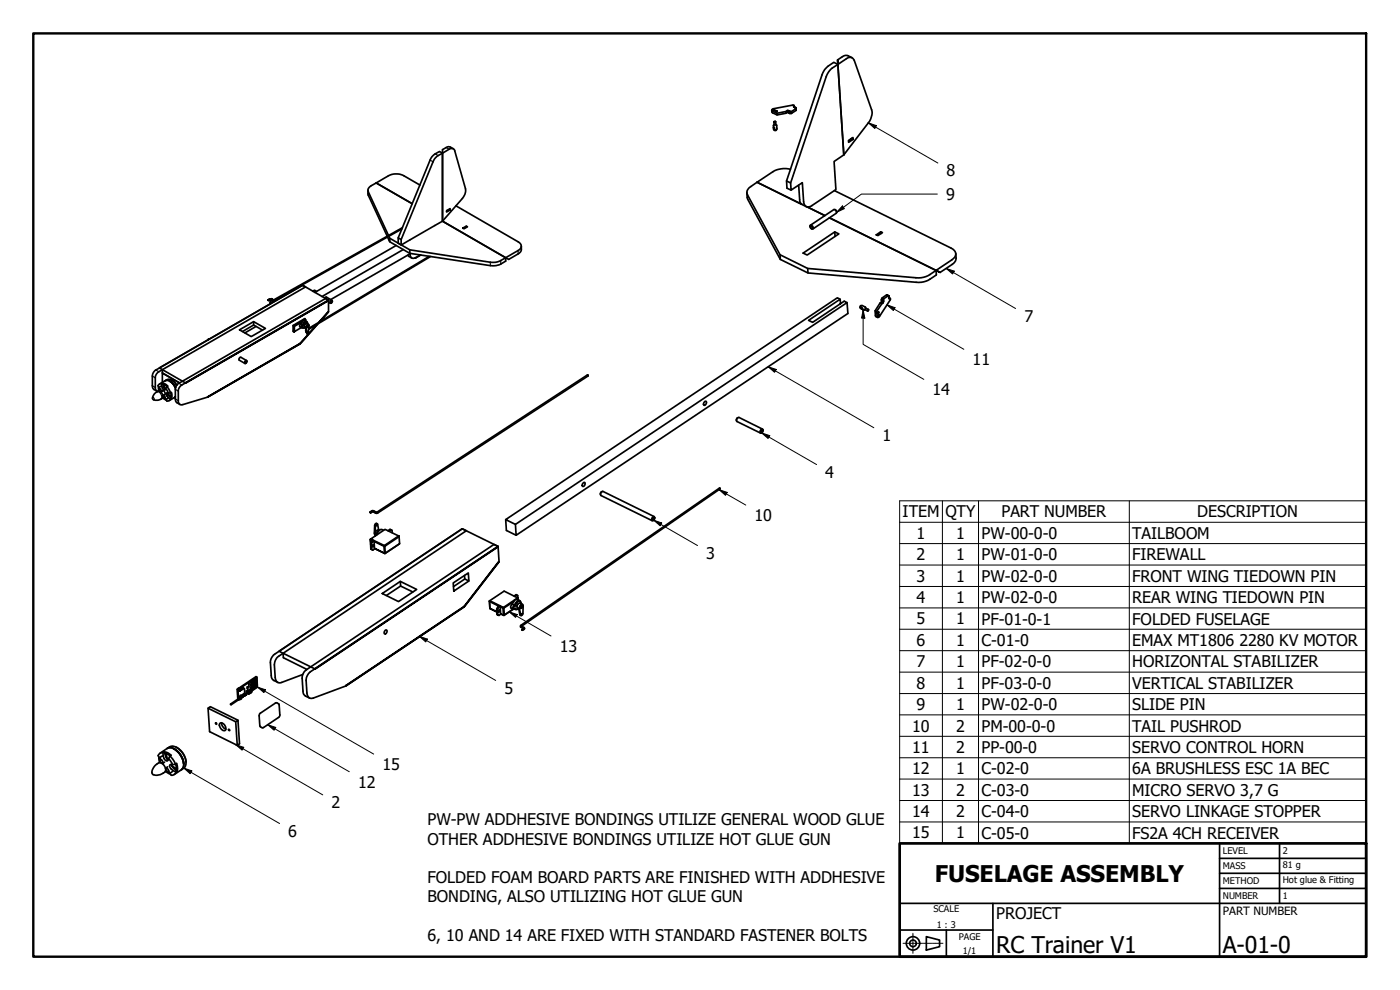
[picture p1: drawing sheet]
<svg xmlns="http://www.w3.org/2000/svg" width="420mm" height="297mm" viewBox="0 0 420 297" stroke-linecap="round" stroke-linejoin="round" font-family="sans-serif">
<!-- layer: Visible (ISO) -->
<g fill="none" stroke="#000" stroke-width=".51">
<path d="M251.4 18l.1 1.3-.1-1.3M251.5 19.3l3-2h1.1l.6 .5 5.4 15.1 .1 1-.7 2.5-7.8 10.1zM251.5 19.3a6.4 6.4 0 0 0-3.1 2.7l-11.1 32.9 .1 2.2 3.4-2.3 .4 5.7a1.44 1.44 0 0 0 .8 1.5 1.44 1.44 0 0 0 1.6-.3l7.3-4.8-.6-8.4 2.9-2M255.7 17.3a2.34 2.34 0 0 0-2.4-.6l-1.9 1.3M231.6 33l.3 .9 1.3 .6 2.7-.5 .4-.3M232.1 33.1l.2-.1 .2 .1M232.2 38.2l.2 .4zM232.2 38.2l.1 .3 .1-.1M232.3 36.6l.4-.1zM232.3 36.6v1M232.3 36.5h.1M232.3 38.9v.1"/>
<path d="M232.4 38.5l-.1-.2 .1 .2M232.7 36.4l-.1 .3-.3-.2M232.8 36.6v1M232.8 33.3l.4-.1 .1 .2-.5 .1zM232.8 37.4l.3 .1 .1 1.1a.59 .59 0 0 1-1 .1l-.1-1.1 .2-.2M233 38.9a.36 .36 0 0 1-.3 .3 .36 .36 0 0 1-.4-.2M233.2 33.5l-.2-.2-.1 .2M233.2 34v.5M235.8 33.5l.1 .5M236.3 33.1l.2 .7M236.6 33.7l-.1 .1-.1-.6h.3l.1 .7M236.6 33.3l.2 .1"/>
<path d="M237 33.9h-.2v-.5l.3-.1v.8M237 33.5h.1M237.1 33.5h.4v.5l-.4 .1zM238.2 32.2h.1M238.2 32.2l.1-.2v.2M238.3 32v-.3l-.3-.2-5.9 1.1-.5 .4 1.6 1 3.2-.8M238.3 32.2h.2M238.3 31.7l.1 .5M238.6 32.3l-.1-.1v.1h.4M238.9 32.3v.8v-.5M238.9 32.3v.3M238.9 32.6l-1.4 .9"/>
<path d="M238.9 33.1l-1.4 .9M110.4 57.1l.1 1.5 5.7 12.3M112.9 54.9l3.7-2.2a5.1 5.1 0 0 1 4.6 0l4.8 2.8M112.9 54.9a4.5 4.5 0 0 0-2.4 1.7v1l6.1 13M112.9 54.9l10.8 6.2M131.1 46.9l4-2.3h.9l.4 .4 3.3 11.6-.2 1.7-.7 1.2-6 6.9-12.4 7.1v-1.6l9.6-23.4zM136.1 44.6a1.85 1.85 0 0 0-1.9-.5l-1.4 .8v21.5M224.2 57.8l.2 2 9.8 18 8.3 4.1 32.5 2.8 2.2-.1a8.8 8.8 0 0 0 3.8-2.1l-.1-1.4-32-15.8 32 15.8M227.2 54.7a5.6 5.6 0 0 0-3 2.5l.1 1.2 9.8 18 8.3 4.1 34 2.8 2.1-.6 7.2-4.7a1.84 1.84 0 0 0 1.1-1.9 1.84 1.84 0 0 0-1.3-1.6l-35.1-17.3M227.2 54.7l13.4 6.6M236.1 54.3l1.2 .6M237.2 50.8a7.2 7.2 0 0 0-5.2 .7l-4.8 3.2"/>
<path d="M239.7 55.6l.3 4.3a1.56 1.56 0 0 0 .7 1.5l1.3 .6M253.2 46.5l-1.7-27.2-1.3-.6-2 1.4-1.3 1.8-10.8 32.4 .1 2.2 1.2 .6M255.5 41.6l.5 .2v-.5l-1.4 .8 .1 .6 1.3-.9M116.3 71.1l.7 1.4v-1M116.7 70.9l.3 .6 6 3.5 24.2 3.7 2.2-.1 2.4-1.3M118.9 73.6l-24.4 14.1M119.5 71.4l.9 .5M120.6 68.7l-38.5 21.6-.6-.1M120.8 68.3l-38.8 21.8-.3-.1M121 74.9l-24.4 14.1M122.3 76.6l1.3 .8M123 75v1"/>
<path d="M123.1 76.1a1.12 1.12 0 0 0 .4 1.3 1.12 1.12 0 0 0 1.3-.1l1.4-.8M123.2 76.1l-24 13.8M124.8 77.3l-.3 .1M126.3 76.5l-1.6 .9M128.8 76.9l-36.2 21.6M129.2 76.9l-36.6 21.9M132.8 66.4l19 10.9v1a6 6 0 0 1-4.6 1.4l-24.2-3.7-6-3.5M132.8 66.4v-20.4l-.9-.5-1.9 1.1-.9 1.4-9.6 23.4v1.6l.9 .5M132.8 66.4l19 10.9M135.1 63l-1.1 .6v-.4l1.1-.6v.4l-1.1 .4M136.8 61.8l18.7 10.7a1.39 1.39 0 0 1 .9 1.4 1.39 1.39 0 0 1-.9 1.3l-3.7 2.1M138.9 68.4l1.1-.6 .3 .3-1.1 .6z"/>
<path d="M140 67.8v.3M156.5 73.9a1.88 1.88 0 0 1-1 2.3l-2.8 1.6-.9-.5M234.1 76.4l.1 1.4M241 75.9l9.5-6.3 1.3 .6-9.6 6.3zM242.2 62l5.3 2.7M243.1 68v-.3a.64 .64 0 0 1 .8 .2 .64 .64 0 0 1-.1 .8l-.3-.1M243.2 67.8a.48 .48 0 0 1 .5 .2 .48 .48 0 0 1-.1 .7l-.5-.5zM243.2 67.6l7-4.7a.76 .76 0 0 1 .8 1.1l-7 4.7M250.5 69.6l.1 1.3M250.6 62.9l.4 .3 .1 .5M263 70.5l1.3-1 .5 .3-1.3 .9zM264.3 69.5l.1 .6"/>
<path d="M286.9 76.1a2.61 2.61 0 0 1-1.1 3.2l-3.6 2.4M71.9 99l4.2-2.5 3.6 2-4.3 2.5zM76.1 96.5v1M76.8 97.9l-3.3 2M78.8 99l-2.7-1.5-3.3 2M80.4 90l.1 .1zM80.4 90l.1 .1M81.2 89.9l-.6 .3M81.3 89.7l-.8 .2M81.7 89.7l-.2-.1-.3 .3-.2 1.4M81.9 90.1l-.1-.3-.4 .1-.2 1.2M81.9 90.4v.3"/>
<path d="M88 97.8l.3 .1h-.1v1.6l-.2-.1M88.2 99.5h.1zM90.3 97.1l.5 .3-.3 .2v.7h1.1M90.3 97.1l-.4 .8 .6 .4M90.7 96.6l-2.4 1.3v1.6l2.1-1.2M90.7 96.6l-.4 .5M90.8 98.3l.1 .1M90.9 97.6l-.3 .3v.3h1.1M90.9 96.2l-.2 .4M90.9 96.2l-2.6 1.6-.3-.2M91.4 95.7l.3 .3-.8 .2M91.4 96.2h-.5"/>
<path d="M91.4 96.2l.3-.2v.3M91.4 96.2l.6 .3M91.5 95.7v-.1l-3.5 2 .1 1.8M91.7 97.1l-.4 .6M91.7 98.1l.2 1.6 .3 .2-.3-1.7a.56 .56 0 0 1 .1-.7 .56 .56 0 0 1 .7 0l-.2 2M91.8 99.1v.3M92.1 100l.1 .1zM92.1 100l.1 .1M92.1 100h.1M92.2 97.6h.1a.34 .34 0 0 1 .2 .4 .34 .34 0 0 1-.4 .2zM92.2 97.6h.2a.31 .31 0 0 1 .1 .4 .31 .31 0 0 1-.5 .1zM92.3 97.1l-.1-.4-.4-.1-.4 .2-.5 .8"/>
<path d="M92.3 97.1a.6 .6 0 0 0-.5-.7 .6 .6 0 0 0-.7 .5l-.3 .5 .1 .2M92.5 99.5l-.2-.1 .1 .3-.3 .2M92.5 99.5l.1 .4-.4 .2M92.6 97.4l-.5-.3a.66 .66 0 0 0-.7 .4 .66 .66 0 0 0 .3 .8M94 87.4l.4-.3 .6 .3M94.2 87.2l-.2 .2M95.1 97.4l-5 5.8 5.2-6-5.2 6-27.8 16-7.8 2.3-.7-.4-.3-.5v-3.6l.8-1.3 44.3-25.6-.9-.5-44.3 25.5-.8 1.4v3.2l.3 1 1.1 .7M95.6 96.8l3-3.3v-3.4l-7.8-4.5-43 24.8 7.8 4.5M97.5 89.4l.3-.3 1.8 1M98.6 90.7l.5 .3M99.4 90.3h.3v.2l-.4 .4zM99.7 90.5v-.3a.42 .42 0 0 0-.6 .2 .42 .42 0 0 0 .3 .6v-.1"/>
<path d="M242.4 80.5l.1 1.4M252.1 89.8l-.8-.4-99.5 66.5 2.9 1.4 99.5-66.5-.8-.4-9.5 6.3-1.2-.6 9.4-6.3 .2 1.3M254.2 90.8l.3 3.3-99.6 66.5-.2-3.3M258.1 92.3h.1M258.4 91.7l-.2 .1-.1 .5M258.4 91.7h.1M258.6 92.4l.2 .3zM258.7 92.4l-.1 .2 .2 .1-.1-.3 .1 .2M259.4 92.8l.9 .5M259.6 92.4l1 .4M259.8 92.5l-.1-.4-.9-.4a.53 .53 0 0 0-.5 .3 .53 .53 0 0 0 .1 .6l.8 .4 .4-.1M260.5 92.9l.1 .1-.2 .3z"/>
<path d="M260.5 93.2v.1M260.6 92.9l-.1-.1-.2 .3 .2 .2M260.6 92.9v.1M262.6 93.2l.5 .3M263.5 93.8l.3-.1-.2 .4zM263.5 94.6l.3-.1-.2 .4zM263.6 93.6l.1 .2-.3 .1M263.6 94.4l.1 .3h-.2M264.1 90.9l.5 .3M264.5 89.8l.7 .3-.2 .3-.5-.3 .1-.2M264.5 90.1l.6 .4M264.6 90.5l-2 2.7 .2 1.7 .6 .3"/>
<path d="M264.6 90.6l.4 .1M264.7 90.3l-.1 .2 .4 .2 .2-.2M264.8 89.4l.4 .2-.2 .4-.5-.2zM265 90v.2M265 90.4v.1M265.1 90.5h.1M266.1 88.5l.7 .3zM266.1 88.5l-1.3 .9M266.6 88.7l-1.4 .9M266.8 89.4l.4 .1M266.8 88.8l-.1 .3M266.8 89.1l-.1 .3 .2 .1-.2-.1"/>
<path d="M266.8 89.1h.1M266.9 89.5l.3 .1v.4l-3.3 4.9-.5 .3-.3-1.7 1.5-2.3 .4-.3M282.2 81.7l-1.3-.6 1.3 .6M46.4 118.1l.3-.3a1.33 1.33 0 0 1 1.8-.1 1.33 1.33 0 0 1 .3 1.7 2.26 2.26 0 0 1-3 .2l.1-.7zM47.1 117.4l-1.1-.7-.3-1 .1-3.4 .7-1.1 44.3-25.6 .9 .5-44.3 25.6-.8 1.4v3.5l.7 .9M47.6 116l.1 1.3M47.8 116.4l.6 1.1a.8 .8 0 0 1-.6-1.1M48.5 115.1l.3-.2 .1 .4M48.5 115.1l-.7 .2-.4 .4 .4 .7M48.5 115.1l.1 .8M48.6 115.9l.5 1.1h.3l.3-.5M48.6 115.9l-.6 .1-.2 .4"/>
<path d="M48.7 111v.9l5.1 3-5.1-3v2.8M48.8 117.3l-.5 .3M48.8 114.9l.9 .4 .6 .6-.2 .1M48.9 119.3l1 .8M48.9 115.3l.3 1.1 .4 .3M48.9 115.3l1.2 .6M48.9 119.1l.8 .6M49 118.6l.4 .4 .3 .7M49.1 118.6l-.2 .4M49.3 115.4l.1 1.2M49.4 118.4l-.5 .3M49.6 114.2a2.76 2.76 0 0 1 3.1 2.1"/>
<path d="M49.6 114.2a2.32 2.32 0 0 1 3.4 1.4M49.7 116.5l.8 1.5M50 115.8v.3M50.1 116l1.1 1.9M50.1 116l-.4 .5M50.3 118.2l1 .7M50.3 117.9l.1 .5 .8 .9M50.5 118l-.5-.1-.2 .3 .7 1.1M50.5 119.3l-.3 .4h-.5M50.5 119.3l.7 .4M51 114.4l.9 .8 .8 1.2a2.78 2.78 0 0 0-3.2-2.2l-1.6 1M51.1 117.9l.2 .2"/>
<path d="M51.2 117.9l.2-.1 .2 .3-.2 1.4M51.2 119.7l-.8 .6h-.3l-.4-.6M51.2 117.9l-.7 .1M51.2 119.3l.2 .2M51.3 117.9l-.1 1.4M51.4 119.5l-.2 .2M51.6 114.1l1.4 1.5M52.3 119.3l.3 .2M52.4 119.2l-1.6 1M52.5 119.2l.1-.1-.1 .1M52.6 119.1l-.2 .1M55.6 114.9l43-24.8z"/>
<path d="M62.3 119.1l27.8-16.1zM62.6 101.8l-.2 .2 .4-.2M73.7 108.4l.3-.1a.36 .36 0 0 1 0 .5 .36 .36 0 0 1-.4 .1zM74 108.2l-1.7-1a.57 .57 0 0 0-.5 .9l1.7 .9M74.1 108.5l-.1-.3a.49 .49 0 0 0-.5 .3 .49 .49 0 0 0 .1 .6l.2-.1M92.1 100.1h.1M176.4 112.5v.1M176.4 112.6l.1 .1M176.5 112.7h.1M211.6 120.4h.2a.65 .65 0 0 1 .1 .8 .65 .65 0 0 1-.7 .3v-.7zM221.4 125.3l-.3 .4-.1 .5M228.6 129.1l.1-.1a.45 .45 0 0 1 .3 .5 .45 .45 0 0 1-.6 .3z"/>
<path d="M228.9 128.8l-7.1-3.5a.76 .76 0 0 0-.7 .4 .76 .76 0 0 0 .1 .8l7.1 3.4M229 129.2l-.1-.4a.62 .62 0 0 0-.7 .4 .62 .62 0 0 0 .2 .7l.3-.1M111.1 153.7h.2l-.1 .1M111.1 153.6l.7-.4 1.4 .5 63.1-41.2 .1 .1 .1 .2-63.1 41.1-.7 .1-.7-.5-.7 .4M111.1 153.7l.1 .1zM113 157.5l-.1 .3zM113.2 157.2l-.5-.1-.3 .6v2.5l.3 .3M113.3 159.6l-.2 .4M113.7 159.1l-.4-1.9h-.3l-.4 .6v2.3l.5-1 .6 .1M113.9 159l-1.3 1.8M115.1 159.1a1.35 1.35 0 0 0-2 1.2l-.5 .5M117.3 158.9l-.6 .5 2.9 1.4-4.2 2.9-3-1.5-.1 .3 2.9 1.4 .2 2.1-3-1.5 3.1 1.6 4.4-3-.1-2.1-4.3 2.9"/>
<path d="M117.7 159.9l-.1-.8-.5-.3-.7 .4-.8-.4-4.3 2.9 .8 .4-.6 .4M151.8 155.9l.2 3.3 2.9 1.4M175 144.9l.3-.2a.64 .64 0 0 1 .2 .8 .64 .64 0 0 1-.7 .3zM180.6 147.5l-.3 .4-.1 .5M196 155.4l.3-.2a.48 .48 0 0 1 .1 .6 .48 .48 0 0 1-.6 .2zM196.3 155l-15.4-7.6a.81 .81 0 0 0-.6 1.3l15.4 7.5M196.5 155.4l-.1-.3a.62 .62 0 0 0-.7 .3 .62 .62 0 0 0 .2 .8l.3-.1M216 146.5l.1 .2M216.1 146.7l-.2-.2-59.6 41.1-.1 .5 .9 .4M216.1 146.7l-59.6 41.2M111.2 161.8l.1-.1zM111.2 161.8l.1 1.3-.1-1.2 .7 .3"/>
<path d="M111.2 163.2l.1 1.5M111.3 164.7l.6 .3M111.4 163.3l.1 1.5M111.5 162.5l-.3 .7 .2 .1 .4-.7M111.5 162.5l.3 .1M111.9 163.5l-.2 .4M112.3 162.5l.1 2M112.4 162.2l-.6 .4M112.5 164.6l-.6 .4M113.1 160.3l.1 .1M114.7 178.1l5.4-3.7 5 2.5-5.5 3.6zM115.4 163.7l.1 .2h-.3z"/>
<path d="M115.4 166h.2zM115.5 163.9l.1 2.1M119.6 160.8l.2 .2zM119.9 163.1l-4.3 2.9M120.1 174.4l.1 1.4M123.9 177.6l-3.7-1.8-4.2 2.9M136 174.9l4.5-3 .2 2.4-4.5 3.1zM139.4 172.7l.1 1-3.4 2.3M139.5 173.7l1.2 .6M149.6 168.5l-10.3 13.6zM154.5 180l-3.4 2.3-.9-.5-.1 .3 .9 .4M154.5 180l-.3 .5"/>
<path d="M155.1 179.9l-.6 .1M155.1 179.9l.4-.3v.4M155.1 179.9l.9 .3M155.2 178.5l-.7 .5 1 .6-.1-.2-.9 .6M155.4 179.4v-.7l-.2-.2-.3-.1-.6 .4-3-1.4-4.3 2.8 3 1.5-.6 .4M85 196.1v1.2l7.1 3.6M115.6 189.1l.2-.1a.58 .58 0 0 1 .3 .8 .58 .58 0 0 1-.8 .3zM146.9 180.3l.1 2.3 2.1 1-2.1-1.2M146.9 180.3h.1M146.9 180.5l2.8 1.4M149.1 182.8v1.5M149.1 184.3l.6 .3z"/>
<path d="M149.3 182.9l.1 1.5M149.4 182.1l.2 .2-.3 .6-.2-.1zM149.8 183.1l.2 .1-.1 .3-.3 .1 .2-.5-.2 .4M150.1 182.1l.1 2.1M150.2 181.8l-.6 .5M150.4 184.2l-.7 .4M151 182.5l.1 2.1-.7-.4M151.1 182.3l.1 .1-.2 .1zM151.1 184.6h.2zM153.8 181.3l.6 .3-.5 .6 .2 .6 .4-.1 .4 .2 .6-.2M153.8 181.3l-.5 .6v.5l.8 .4M154 182.8l-2.8 1.8-.8-.4"/>
<path d="M154.2 180.5l-3 1.9 .1 2.2 2.7-1.8M154.2 180.5l-.4 .8M154.4 182.7l.3 .2M154.6 181.8l-.4 .4v.5l.4-.2 .6 .3 .4-.2M155.5 181.1l-.3 .5v.3M155.7 182.4l.3 2 .4 .3M156.3 181.8l.2-.2a.42 .42 0 0 1 .2 .6 .42 .42 0 0 1-.6 .2zM156.3 181.5l.4-.2 .3 .5-.1 2.3-.4 .6-.6-2.2zM156.3 181.1a.55 .55 0 0 0-.2-.6 .55 .55 0 0 0-.7 0l-.8 1.3M156.3 181v-.1a.62 .62 0 0 0-.3-.6 .62 .62 0 0 0-.6 0l-.3 .2a1.03 1.03 0 0 0-.5 1.3M156.3 181.7l.2-.1a.46 .46 0 0 1 .2 .6 .46 .46 0 0 1-.5 .3zM156.5 187.9h.1"/>
<path d="M156.5 187.9l.9 .6-.6 .6M156.5 184.1l.2 .1-.2 .2zM156.6 189l.2-.2v.3M156.7 188.9l.1 .2zM156.7 189.1h.1M156.8 181.3l-.7-.3a.91 .91 0 0 0-.9 .6 .91 .91 0 0 0 .5 1.1M157.1 188.5l-.4 .3M62.4 212.5l8.3 4.1 .7-.5 .5 7.1-.7 .4-.5-7M64.7 216.9h.2l.1 .4zM66 217a1.47 1.47 0 0 1 1.8 1.8 .82 .82 0 0 1-.8 .4 .82 .82 0 0 1-.7-.6l-.5-1zM66.5 216.9l.3 1 1 .9M68.6 218.8l.4 .4-.4-.1z"/>
<path d="M69.2 211.2l2.3-1.5 .1 .3-2.2 1.4zM71.2 206.8l.2 .1M71.4 216.1l-8.3-4.1-.7 .5 .5 7 8.3 4.1M71.5 210h.1M71.5 206.5v.1M71.7 207.3l.1 .1M71.8 206.8l.2 .1M71.9 207.4h.1M72 206.9h.1M72 207.3h.1M72 207.3l-.1 .1M72 207v.3"/>
<path d="M72 206.7l.1 .1M72 209.5l.5-.4 .1 .4-.3 .3h-.2M72 209.5l-.4 .5 .5-.2M72 209.5l-.2-.1-.4 .3 .2 .1M72 209.8h.1M72.1 206.8h.1M72.1 206.8v.4M72.2 207.1v.1M72.2 207.1h.1M72.2 206.6l.1 .1M72.3 207.1h-.1M72.3 206.7h.1"/>
<path d="M72.3 208.7h.1M72.3 207h.1M72.3 206.5l.2 .1-.1 .4M72.3 207.1h.1M72.3 206.7v.3M72.4 207h.1M72.5 209.1l-.5-.2-.4 .6M72.5 206.6h.1M72.5 206.9h.1M72.5 206.4h.2M72.6 206.9h.1M72.6 209.2v.1"/>
<path d="M72.7 206.4v.1M72.7 206.4v.4M72.7 206.8l-.2 .1M72.7 206.2l.2 .1M72.8 209.2h-.1M72.8 206.7h.1M72.8 206.3h.1M72.9 208.6l.1 .1M72.9 206.7h-.2M72.9 206.4v.3M73 208.7h.1M73 209h.1"/>
<path d="M73 208.7l-.2 .5M73.1 208.8l.1 .1M73.2 208.9l-.2 .1M73.2 206.6h.1M73.2 206.5v.1M73.2 208.4h.2M73.3 206.6h.1M73.4 208.4v.1M73.4 206.7v1.3M73.4 207.9v.1M73.4 208.4l-.2 .5M73.4 208l-1.1 .7-.2-.1"/>
<path d="M73.4 208.2l.3 .4M73.4 208.7v.1M73.5 208.7h.1M73.6 208.3h.1M73.6 208.6h.1M73.6 208.5l.1 .1M73.6 208.6l-.2 .1M73.7 208l.1 .1M73.8 208.1h.1M73.8 208.1l-.1 .5M73.9 207.4l.1 .1M74.1 207.5h.1"/>
<path d="M74.1 207.7h.5v.3M74.1 206.4h.2M74.2 206.1h.2M74.3 206.5h.1M74.3 206.5v.7l.9-.5 .3 .2v.2M74.3 207.3h.1M74.3 208l-.4 .5M74.3 207.3l-.2 .2M74.4 206.1h.1M74.5 205l.1 .1M74.6 205.1v.1M74.6 207.5v.2l-.3-.2"/>
<path d="M74.6 205.2l.1 .7M74.7 205.9h.1M74.7 205.9l-.3 .2M75.1 205.4h.3M75.1 206.3h.3M75.2 207.3l.2 .2-.3 .4zM75.2 204.7l.2 .1M75.2 205.5l.2 .1M75.3 204.8h.1M75.4 207.3l-.4 .1 .1 .5M75.4 204.8v.6M75.4 205.6h.1"/>
<path d="M75.4 205.4h.1M75.4 204.7l.2-.5-.2 .6M75.4 205.6v.6M75.4 206.3h.1M75.4 205.4l.3-.4-.3 .5M75.5 207l.4-.1 .1-.5-1.4 1.1-.3-.2-.2 .7h.6v.3M75.5 207.1h.1M75.6 207.3l1.7-1.2-.2-3-5.7 3.8 .2 2.6M75.6 207.1v.6l-.9 .6-.4-.2M75.6 204.2l.2 .1v.4l-.3 .1zM75.6 204.2h.3v.4l-.5 .3zM75.6 205l.3 .2-.3 .4-.2-.3z"/>
<path d="M75.6 204.9l.3 .2-.3 .5-.2-.1zM75.7 205.6l.3 .3-.3 .5-.2-.2zM75.7 205.7l-.2 .4zM75.8 206.4l-.3 .5zM75.9 204.3l.3-.4-.3 .5M76.2 206.2l.3-.1-.2 .5h-.2zM76.2 203.9l.2 .2-.3 .4-.2-.3zM76.2 203.8l.3 .1-.3 .6-.3-.1zM76.2 204.6l.3 .2-.4 .4-.1-.3zM76.2 205.3l.3 .3-.3 .3zM76.2 204.6l-.2 .4M76.3 204.6l-.3 .5"/>
<path d="M76.3 206l-.2 .5 .3-.5M76.3 205.3l-.2 .5zM76.7 205l.3-.2 .1 .3-.3 .5-.2-.1zM76.7 203.5l.3 .2-.4 .4zM76.8 205.8l.3-.1-.2 .5h-.2zM76.8 205.8l.2-.2 .2 .2-.4 .5-.2-.1zM76.8 203.5l-.3 .4M76.8 204.2l.2 .3-.3 .3zM76.8 203.5l-.3 .5M76.8 204.2l-.2 .5zM76.9 204.9l-.3 .5zM76.9 205.6l-.2 .5z"/>
<path d="M77.1 203.1l-.3-.1-5.6 3.8 .2 2.9M78 214.1l4.7-3.2 .3-.1 .7 .4 .3 3.3-.2 .6-4.9 3.3-.8-.4-.1-.3-.2-3zM90.8 202.4l-6.3 2.4a1.38 1.38 0 0 1-1.9-1.5l-.2-4.2 .2-.9 .7-1.1 56.7-37.9-1.3-.5-56.6 37.8-.7 1.1-.2 .8 .2 4.3a1.56 1.56 0 0 0 .8 1.5l1.2 .6M94.5 200.7l55-36.8zM94.5 200.7l-10.8-5.3 55-36.7 10.8 5.2 .3 4.7-10.5 13.5-35.5 23.7-10.2 3.7a1.4 1.4 0 0 1-1.5-1.5l-.2-4.6 .6-1.2 .6-.6 56.4-37.7-1.2-.5-56.4 37.6-.6 .5-.6 1.6 .2 4.3a1.56 1.56 0 0 0 .8 1.5l1.2 .6M103.8 205.7l35.5-23.8zM46.4 229.9l.3-.4a1.63 1.63 0 0 1 1.9-.5 1.63 1.63 0 0 1 1.1 1.5v.4a1.75 1.75 0 0 1-1.7 1.5 2.11 2.11 0 0 1-2.4-.3l.1-1.1zM47.7 227.1l.2 1.7M47.9 227.5l.8 .8 .2 .7M48 227.6l.3 1.3h.6M48.9 225.8l.3-.2 .2 .4M48.9 225.8l-.7 .1-.6 .5-.1 .3 .4 .8"/>
<path d="M48.9 225.8l.1 1.1M49 226.9l.4 1 .4 .3 .4 .1 .4-.7M49 226.9l-.7 .1-.4 .5M49.2 225.6l.9 .1 .8 .6 .5 .3-.4 .3M49.4 226l.5 1.4 .6 .5M49.4 226l.8 .2 .9 .6M49.4 228.7l-.7 .4M49.7 231.4l1.4 .9M49.7 231l1.1 .8M49.9 230.4l.6 .5 .3 1M49.9 226.1l.3 1.6M50 230.4l-.3 .6"/>
<path d="M50.2 224.6a3.2 3.2 0 0 1 3.7 1.7 4.1 4.1 0 0 1 .8 4.4l-.3 .3M50.2 224.6l-2.2 1.4M50.2 224.6a2.86 2.86 0 0 1 3.6 1.3 4.3 4.3 0 0 1 1 4.8l-.3 .2M50.2 224.5a2.61 2.61 0 0 1 4 .7 4.5 4.5 0 0 1 1.3 5l-1 .7M50.3 230.1l-.6 .4M50.6 227.6l1.2 1.8M50.8 226.6l.2 .3M51 226.9l.8 .8 .9 1.6M51 226.9l-.4 .7M51.5 229.4l.1 .5 1.2 1.2M51.5 229.7l1.4 .9M51.8 229.4h-.7l-.2 .4 .2 .6 .8 .8"/>
<path d="M51.9 231.2l-.4 .5-.7 .2M51.9 231.2l.9 .5M52.1 224.6a5.7 5.7 0 0 1 3 4.5M52.5 229.3l.3 .2M52.7 229.3l.3-.2 .2 .5v1.8M52.7 229.3l-.9 .1M52.7 229.3l.1 1.8M52.8 231.1l.4 .3M52.8 224.1a5.6 5.6 0 0 1 3 4.6M52.8 231.7l-.4 .6-.6 .3h-.4l-.6-.7M53.2 231.4l-.4 .3M54.4 231l-2.1 1.4"/>
<circle cx="232.3" cy="32.9" r=".23"/>
<circle cx="112" cy="163.7" r=".3"/>
<circle cx="75.6" cy="206" r=".26"/>
<circle cx="75.7" cy="206.7" r=".25"/>
<circle cx="76.2" cy="204.9" r=".35"/>
<circle cx="76.3" cy="205.6" r=".34"/>
<circle cx="76.3" cy="206.4" r=".36"/>
<circle cx="76.7" cy="203.8" r=".35"/>
<circle cx="76.8" cy="204.5" r=".35"/>
<circle cx="76.8" cy="205.2" r=".26"/>
</g>
<g fill="#000">
<circle cx="81.2" cy="89.9" r=".25"/>
<circle cx="92.4" cy="99.7" r=".25"/>
<circle cx="157.1" cy="188.5" r=".25"/>
<circle cx="71.5" cy="206.6" r=".25"/>
<circle cx="71.7" cy="207.3" r=".25"/>
<circle cx="71.8" cy="206.8" r=".25"/>
<circle cx="72.1" cy="208.6" r=".25"/>
<circle cx="72.2" cy="206.6" r=".25"/>
<circle cx="72.3" cy="206.5" r=".25"/>
<circle cx="72.5" cy="206.4" r=".25"/>
<circle cx="72.6" cy="209.2" r=".25"/>
<circle cx="72.7" cy="206.2" r=".25"/>
<circle cx="72.9" cy="208.6" r=".25"/>
<circle cx="73.1" cy="208.8" r=".25"/>
<circle cx="73.2" cy="208.4" r=".25"/>
<circle cx="73.4" cy="208.2" r=".25"/>
<circle cx="73.7" cy="208.6" r=".25"/>
<circle cx="73.9" cy="207.4" r=".25"/>
<circle cx="74.1" cy="206.4" r=".25"/>
<circle cx="74.2" cy="206.1" r=".25"/>
<circle cx="74.5" cy="205" r=".25"/>
<circle cx="75.1" cy="205.4" r=".25"/>
<circle cx="75.1" cy="206.3" r=".25"/>
<circle cx="75.2" cy="204.7" r=".25"/>
</g>
<!-- layer: Visible Narrow (ISO) -->
<g fill="none" stroke="#000" stroke-width=".34">
<path d="M110.5 57.6v1M129.1 48l.9 .5M130.6 46.2l.9 .5M133.9 44.3l.9 .5M123 76.2l.1 .1M147.2 78.7v1M150.3 78.2v1M155.5 75.2v1M80.8 89.7l.1 .2M81.1 90.1l.2 .1M81.3 89.7l-.1 .2M81.8 90.1l-.2 .2"/>
<path d="M82 90.1l.1 .2M91.7 98.1l.2 .1M91.9 99.6l.1 .1M92.5 99.5l-.1 .2 .1 .2M45.7 115.7l.9 .5M45.7 112.8l.9 .6M45.8 119.4a.35 .35 0 0 1 .4 .1 .35 .35 0 0 1 0 .5l-.1-.1M46.8 111l.9 .5M47.1 117.6a1.44 1.44 0 0 1 1.2 2.1M48.7 117.3a.64 .64 0 0 1 .8 .3 .64 .64 0 0 1-.2 .8M48.8 117.3a.74 .74 0 0 1 .6 1.1M49.1 116.2l-.4 .2"/>
<path d="M50.5 118.6l-.4 .3M52.6 119.7l.9 .5M52.6 116.8l.9 .5M53.7 115l.9 .5"/>
</g>
<!-- layer: Symbol (ISO) -->
<g fill="none" stroke="#000" stroke-width=".3">
<path d="M260.6 36.9l2.4 .8-.4 .9zM260.6 36.9l20.9 12M281.3 58.2h-22.8l-7.4 5.5M252.8 61.8l.6 .8-2.3 1.1zM259 92.9l.5 2.5h-.9zM259 92.9v10.4l18.2 10.5M266.2 91.5l2.4 .8-.5 .9zM266.2 91.5l23.1 13.3M284 80.5l2.4 .9-.5 .8zM284 80.5l20.8 12.1M230.5 110.1l2.5 .8-.5 .8zM230.5 110.1l31.8 18.2"/>
<path d="M228.6 129.9l2.4 .8-.5 .9zM228.6 129.9l16.5 9.5M196.2 156.1l2.4 .8-.5 .9zM196.2 156.1l13.1 7.6M215.8 146.9l2.4 .8-.5 .9zM215.8 146.9l8 4.6M270 150.3h139.9v102.8h-139.9zM270 156.7h139.9M282.8 150.3v102.8M293.7 150.3v102.8M338.9 150.3v102.8M270 163.1h139.9"/>
<path d="M270 169.5h139.9M270 176h139.9M125.9 190.9l2.4 .9-.5 .8zM125.9 190.9l22.9 13.3M152.8 183.6l2.4 .8-.5 .8zM152.8 183.6l12.6 7.2M270 182.4h139.9M270 188.8h139.9M270 195.2h139.9M77.3 206.1l2.4 .9-.5 .8zM77.3 206.1l34.8 20.2M80.3 217.5l2.5 .8-.5 .8z"/>
<path d="M80.3 217.5l24.5 14M270 201.7h139.9M270 208.1h139.9M270 214.5h139.9M55.2 230.4l2.4 .9-.5 .8zM55.2 230.4l28.7 16.7M70.7 223.4l2.5 .8-.6 .9zM70.7 223.4l26.2 15.1M270 220.9h139.9M270 227.4h139.9M270 233.8h139.9M270 240.2h139.9"/>
<path d="M270 246.6h139.9"/>
</g>
<!-- layer: Title (ISO) -->
<g fill="none" stroke="#000" stroke-width=".51">
<path d="M366 257.5h44M366 253.1v33.9M384 253.1v17.9M270 279h28M270 271h140M284 279v8M298 271v16M366 266.6h44M366 262h44M278 281l4 1.1v1.9l-4 1.1z"/>
<circle cx="274" cy="283" r="2.01"/>
<circle cx="274" cy="283" r=".99"/>
</g>
<g fill="none" stroke="#000" stroke-width=".3">
<path d="M271 283h.4M271.6 283h.2M271.9 283h.9M272.9 283h.2M273.2 283h.9M274 280v.4M274 280.5v.2M274 280.8v.8M274 281.8v.1M274 282.1v.8M274 282.9v.3M274 283.2v.8"/>
<path d="M274 284.1v.2M274 284.4v.8M274 285.4v.1M274 285.7v.3M274.2 283h.2M274.6 283h.9M275.5 283h.3M275.9 283h.9M276.9 283h.2M277.2 283h.9M278.2 283h.2M278.6 283h.8"/>
<path d="M279.6 283h.2M279.9 283h.9M280.9 283h.2M281.2 283h.9M282.2 283h.2M282.6 283h.4"/>
</g>
<path d="M270 253.1h140v33.9h-140z" fill="none" stroke="#000" stroke-width=".8"/>
<!-- layer: Border (ISO) -->
<path d="M10 10h400v277h-400z" fill="none" stroke="#000" stroke-width=".72"/>
<!-- layer: Symbol (ISO) -->
<g fill="#000">
<path d="M260.6 36.9l2.4 .8-.4 .9z" fill-rule="evenodd"/>
<path d="M252.8 61.8l.6 .8-2.3 1.1z" fill-rule="evenodd"/>
<path d="M259 92.9l.5 2.5h-.9z" fill-rule="evenodd"/>
<path d="M266.2 91.5l2.4 .8-.5 .9z" fill-rule="evenodd"/>
<path d="M284 80.5l2.4 .9-.5 .8z" fill-rule="evenodd"/>
<path d="M230.5 110.1l2.5 .8-.5 .8z" fill-rule="evenodd"/>
<path d="M228.6 129.9l2.4 .8-.5 .9z" fill-rule="evenodd"/>
<path d="M196.2 156.1l2.4 .8-.5 .9z" fill-rule="evenodd"/>
<path d="M215.8 146.9l2.4 .8-.5 .9z" fill-rule="evenodd"/>
<path d="M125.9 190.9l2.4 .9-.5 .8z" fill-rule="evenodd"/>
<path d="M152.8 183.6l2.4 .8-.5 .8z" fill-rule="evenodd"/>
<path d="M77.3 206.1l2.4 .9-.5 .8z" fill-rule="evenodd"/>
<path d="M80.3 217.5l2.5 .8-.5 .8z" fill-rule="evenodd"/>
<path d="M55.2 230.4l2.4 .9-.5 .8z" fill-rule="evenodd"/>
<path d="M70.7 223.4l2.5 .8-.6 .9z" fill-rule="evenodd"/>
</g>
<g font-size="6.9">
<text x="280.6" y="264.5">FUSELAGE ASSEMBLY</text>
<text x="299" y="285.9">RC Trainer V1</text>
<text x="367" y="285.9">A-01-0</text>
</g>
<g font-size="4.8">
<text x="284.1" y="52.9">8</text>
<text x="283.9" y="60">9</text>
<text x="307.4" y="96.6">7</text>
<text x="291.9" y="109.6">11</text>
<text x="279.9" y="118.6">14</text>
<text x="264.9" y="132.4">1</text>
<text x="247.7" y="143.4">4</text>
<text x="270.9" y="155.2">ITEM</text>
<text x="283.7" y="155.3">QTY</text>
<text x="300.6" y="155.2">PART NUMBER</text>
<text x="359.3" y="155.3">DESCRIPTION</text>
<text x="226.4" y="156.3">10</text>
<text x="275.1" y="161.7">1</text>
<text x="286.9" y="161.7">1</text>
<text x="294.6" y="161.7">PW-00-0-0</text>
<text x="339.8" y="161.7">TAILBOOM</text>
<text x="212" y="167.7">3</text>
<text x="275.1" y="168.1">2</text>
<text x="286.9" y="168.1">1</text>
<text x="294.6" y="168.1">PW-01-0-0</text>
<text x="339.8" y="168.1">FIREWALL</text>
<text x="275.1" y="174.5">3</text>
<text x="286.9" y="174.5">1</text>
<text x="294.6" y="174.5">PW-02-0-0</text>
<text x="339.8" y="174.5">FRONT WING TIEDOWN PIN</text>
<text x="275.1" y="180.9">4</text>
<text x="286.9" y="180.9">1</text>
<text x="294.6" y="181">PW-02-0-0</text>
<text x="339.8" y="181">REAR WING TIEDOWN PIN</text>
<text x="275.1" y="187.4">5</text>
<text x="286.9" y="187.4">1</text>
<text x="294.6" y="187.4">PF-01-0-1</text>
<text x="339.8" y="187.4">FOLDED FUSELAGE</text>
<text x="168" y="195.6">13</text>
<text x="275.1" y="193.8">6</text>
<text x="286.9" y="193.8">1</text>
<text x="294.6" y="193.8">C-01-0</text>
<text x="339.8" y="193.8">EMAX MT1806</text>
<text x="371.9" y="193.8">2280 KV MOTOR</text>
<text x="275.1" y="200.2">7</text>
<text x="286.9" y="200.2">1</text>
<text x="294.6" y="200.2">PF-02-0-0</text>
<text x="339.8" y="200.2">HORIZONTAL STABILIZER</text>
<text x="151.4" y="208.1">5</text>
<text x="275.1" y="206.7">8</text>
<text x="286.9" y="206.6">1</text>
<text x="294.6" y="206.7">PF-03-0-0</text>
<text x="339.8" y="206.7">VERTICAL STABILIZER</text>
<text x="275.1" y="213.1">9</text>
<text x="286.9" y="213">1</text>
<text x="294.6" y="213.1">PW-02-0-0</text>
<text x="339.8" y="213">SLIDE PIN</text>
<text x="273.8" y="219.5">10</text>
<text x="286.9" y="219.5">2</text>
<text x="294.6" y="219.5">PM-00-0-0</text>
<text x="339.8" y="219.5">TAIL PUSHROD</text>
<text x="273.8" y="225.9">11</text>
<text x="286.9" y="225.9">2</text>
<text x="294.6" y="225.9">PP-00-0</text>
<text x="339.8" y="225.9">SERVO CONTROL HORN</text>
<text x="114.8" y="231">15</text>
<text x="273.8" y="232.4">12</text>
<text x="286.9" y="232.3">1</text>
<text x="294.6" y="232.4">C-02-0</text>
<text x="339.8" y="232.4">6A BRUSHLESS ESC 1A BEC</text>
<text x="107.4" y="236.4">12</text>
<text x="273.8" y="238.8">13</text>
<text x="286.9" y="238.8">2</text>
<text x="294.6" y="238.8">C-03-0</text>
<text x="339.8" y="238.8">MICRO SERVO 3,7 G</text>
<text x="99.5" y="242.6">2</text>
<text x="273.8" y="245.2">14</text>
<text x="286.9" y="245.2">2</text>
<text x="294.6" y="245.2">C-04-0</text>
<text x="339.8" y="245.2">SERVO LINKAGE STOPPER</text>
<text x="86.5" y="251.1">6</text>
<text x="128.3" y="247.7">PW-PW ADDHESIVE BONDINGS UTILIZE GENERAL WOOD GLUE</text>
<text x="273.8" y="251.6">15</text>
<text x="286.9" y="251.6">1</text>
<text x="294.6" y="251.6">C-05-0</text>
<text x="339.8" y="251.6">FS2A 4CH RECEIVER</text>
<text x="128.3" y="253.4">OTHER ADDHESIVE BONDINGS UTILIZE HOT GLUE GUN</text>
<text x="128.3" y="265">FOLDED FOAM BOARD PARTS ARE FINISHED WITH ADDHESIVE</text>
<text x="128.3" y="270.7">BONDING, ALSO UTILIZING HOT GLUE GUN</text>
<text x="299" y="275.6">PROJECT</text>
<text x="128.3" y="282.3">6, 10 AND 14 ARE FIXED WITH STANDARD FASTENER BOLTS</text>
</g>
<text font-size="3.4" x="367" y="274.6">PART NUMBER</text>
<g font-size="2.8">
<text x="367" y="256.3">LEVEL</text>
<text x="385" y="256.3">2</text>
<text x="367" y="260.8">MASS</text>
<text x="385" y="260.5">81 g</text>
<text x="367" y="265.3">METHOD</text>
<text x="367" y="269.8">NUMBER</text>
<text x="385" y="265">Hot glue &amp; Fitting</text>
<text x="385" y="269.8">1</text>
<text x="280.1" y="273.6">SCALE</text>
<text x="281.1" y="278.5">1 : 3</text>
<text x="287.7" y="282.1">PAGE</text>
<text x="289" y="286.1">1/1</text>
</g>
</svg>
